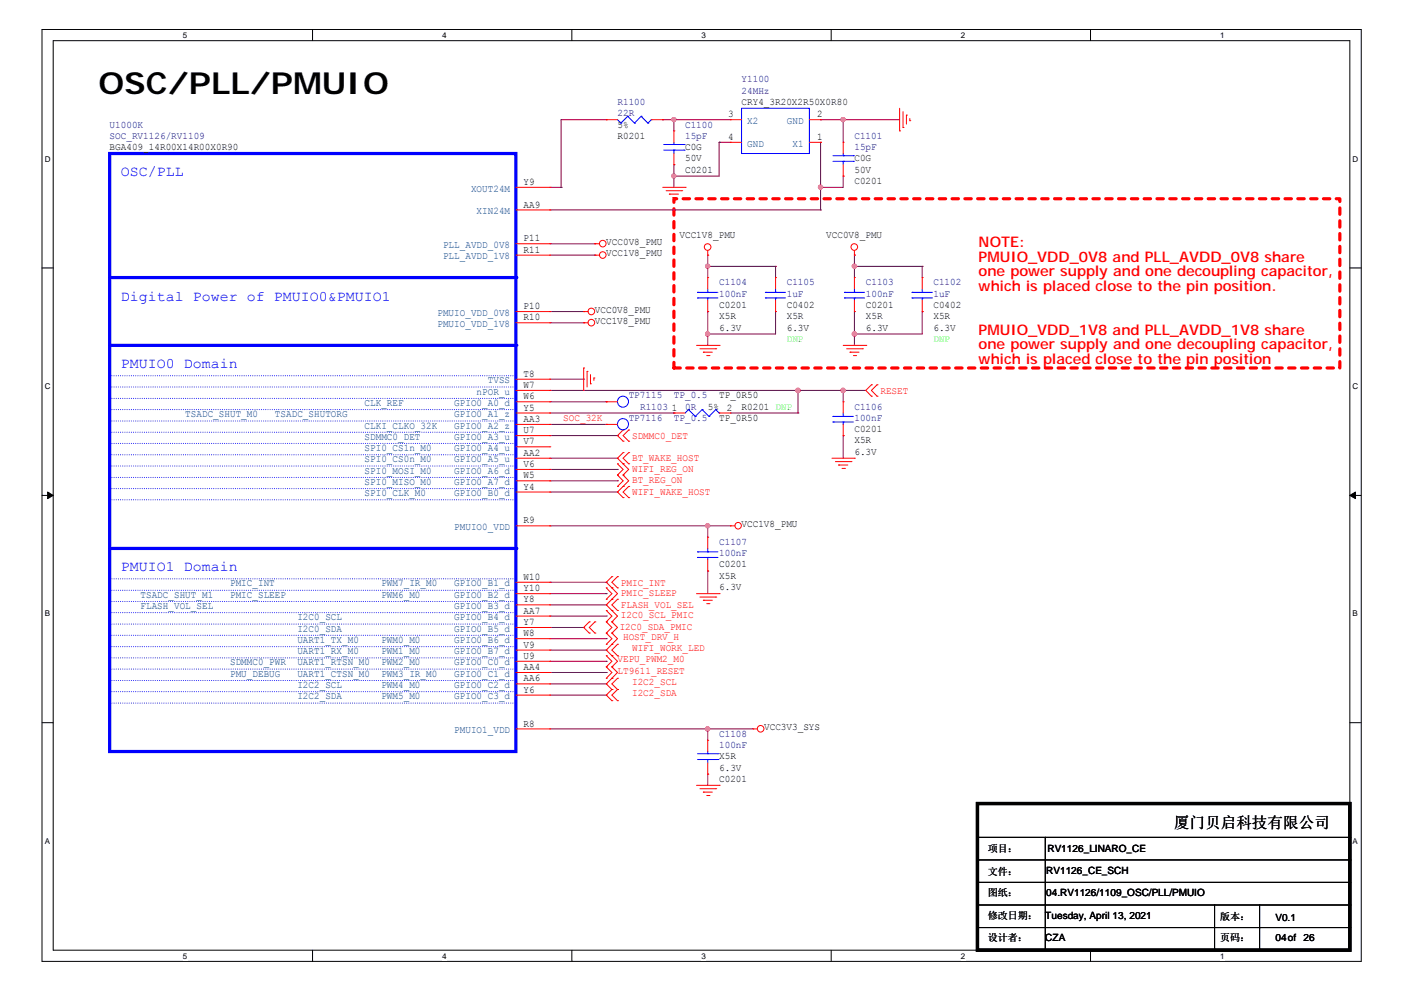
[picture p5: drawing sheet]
<svg xmlns="http://www.w3.org/2000/svg" width="297mm" height="210mm" viewBox="0 0 297 210" stroke-linecap="round" stroke-linejoin="round" font-family="sans-serif">
<path d="M8.9 6.2h279.1v197.2h-279.1zM11.3 8.6h274.3v192.5h-274.3z" fill="none" stroke="#000" stroke-width=".21"/>
<g fill="#fff">
<path d="M38.7 6.5h.9v1.9h-.9z"/>
<path d="M38.7 201.3h.9v1.9h-.9z"/>
</g>
<path d="M66.1 6.2v2.4M66.1 201.1v2.3" fill="none" stroke="#000" stroke-width=".21"/>
<g fill="#fff">
<path d="M93.6 6.5h.9v1.9h-.9z"/>
<path d="M93.6 201.3h.9v1.9h-.9z"/>
</g>
<path d="M121 6.2v2.4M121 201.1v2.3" fill="none" stroke="#000" stroke-width=".21"/>
<g fill="#fff">
<path d="M148.4 6.5h1v1.9h-1z"/>
<path d="M148.4 201.3h1v1.9h-1z"/>
</g>
<path d="M175.9 6.2v2.4M175.9 201.1v2.3" fill="none" stroke="#000" stroke-width=".21"/>
<g fill="#fff">
<path d="M203.3 6.5h.9v1.9h-.9z"/>
<path d="M203.3 201.3h.9v1.9h-.9z"/>
</g>
<path d="M230.7 6.2v2.4M230.7 201.1v2.3" fill="none" stroke="#000" stroke-width=".21"/>
<g fill="#fff">
<path d="M258.1 6.5h1v1.9h-1z"/>
<path d="M258.1 201.3h1v1.9h-1z"/>
<path d="M9.5 32.7h1.2v1.9h-1.2z"/>
<path d="M286.2 32.7h1.2v1.9h-1.2z"/>
<path d="M9.5 80.7h1.2v1.9h-1.2z"/>
<path d="M286.2 80.7h1.2v1.9h-1.2z"/>
</g>
<path d="M8.9 56.7h2.4M285.6 56.7h2.4" fill="none" stroke="#000" stroke-width=".21"/>
<g fill="#fff">
<path d="M9.5 128.9h1.1v1.9h-1.1z"/>
<path d="M286.2 128.9h1.1v1.9h-1.1z"/>
</g>
<path d="M8.9 104.8h2.4M285.6 104.8h2.4" fill="none" stroke="#000" stroke-width=".21"/>
<g fill="#000" stroke="#000" stroke-width=".21">
<path d="M10.1 104.1l1.2 .7-1.2 .7z" fill-rule="evenodd"/>
<path d="M285.6 104.8l1.2-.7v1.4z" fill-rule="evenodd"/>
</g>
<g fill="#fff">
<path d="M9.5 177h1.1v1.9h-1.1z"/>
<path d="M286.2 177h1.1v1.9h-1.1z"/>
</g>
<g fill="none" stroke="#000" stroke-width=".21">
<path d="M8.9 152.9h2.4M285.6 152.9h2.4M206.8 177.2h78.8M221.1 177.2v23.9M285.6 177.2h.1M206.8 186.7h78.8M206.8 191.5h78.8M206.8 196.3h78.8M206.8 182h78.8M257 191.5v9.6M266.5 191.5v9.6M285.6 186.7h.1"/>
<path d="M285.6 191.5h.1M285.6 196.3h.1M285.6 182h.1M221.1 201.1h.1M257 201.1h.1M266.5 201.1h.1"/>
</g>
<path d="M142.6 42.1h140.9v35.8h-140.9z" fill="none" stroke="#f00" stroke-width=".68" stroke-dasharray="1.4 1.4"/>
<g fill="none" stroke="#800040" stroke-width=".21">
<path d="M116.3 39.6h2.4M118.7 39.6h.1M128.3 25.3h.1M128.3 25.3h-9.6v14.3M140.2 25.3h.1M140.2 25.3h14.3M142.6 37.3h.1M142.6 25.3h.1M142.6 34.9h.1M142.6 25.3v2.4M142.6 34.9v4.7M152.1 30.1h.1"/>
<path d="M152.1 30.1v7.2h-9.5M152.1 30.1h2.4M173.6 25.3h.1M173.6 39.6h.1M173.6 30.1h.1M173.6 25.3h16.7M173.6 30.1v14.3M178.4 37.3h.1M178.4 25.3h.1M178.4 25.3v4.8M178.4 37.3v2.3h-4.8M116.3 44.4h57.3"/>
<path d="M116.3 51.6h9.6M116.3 54h9.6M125.9 51.6h.1M125.9 54h.1M149.7 54h.1M149.7 56.4h.1M149.7 54v4.7M149.7 56.4h14.4M164.1 56.4h.1M164.1 56.4v2.3M173.6 44.4h.1M180.8 54h.1"/>
<path d="M180.8 56.4h.1M180.8 56.4h14.3M180.8 54v4.7M195.1 56.4h.1M195.1 56.4v2.3M116.3 65.9h7.2M116.3 68.3h7.2M123.5 65.9h.1M123.5 68.3h.1M149.7 65.9h.1M149.7 70.7h.1M149.7 65.9v7.2"/>
<path d="M164.1 65.9h.1M164.1 65.9v4.8h-14.4M180.8 65.9h.1M180.8 70.7h.1M180.8 65.9v7.2M195.1 65.9h.1M195.1 65.9v4.8h-14.3M116.3 80.2h7.2M116.3 82.6h66.9M116.3 89.8h12M116.3 97h14.3M116.3 85h12"/>
<path d="M116.3 99.3h14.3M116.3 92.2h14.3M116.3 87.4h26.3M123.5 80.2h.1M128.3 89.8h.1M128.3 85h.1M130.6 97h.1M130.6 99.3h.1M130.6 92.2h.1M142.6 87.4h.1M154.5 87.4h14.3M168.8 82.6h.1"/>
<path d="M168.8 87.4h.1M168.8 82.6v4.8M178.4 82.6h.1M178.4 92.2h.1M178.4 82.6v2.4M178.4 92.2v4.8M116.3 111.3h38.2M116.3 101.7h14.3M116.3 104.1h14.3M130.6 101.7h.1M130.6 104.1h.1M149.7 111.3h.1"/>
<path d="M149.7 111.3v2.4M116.3 128h12M116.3 130.4h12M116.3 123.2h12M116.3 125.6h12M116.3 132.8h7.2M116.3 135.1h12M116.3 137.6h12M116.3 139.9h12M123.5 132.8h.1M128.3 128h.1M128.3 130.4h.1"/>
<path d="M128.3 123.2h.1M128.3 125.6h.1M128.3 135.1h.1M128.3 137.6h.1M128.3 139.9h.1M149.7 120.8h.1M149.7 120.8v4.8M116.3 154.2h43M116.3 144.7h12M116.3 147.1h12M116.3 142.3h12M128.3 144.7h.1"/>
<path d="M128.3 147.1h.1M128.3 142.3h.1M149.7 154.2h.1M149.7 154.2v2.4M149.7 163.8h.1M149.7 163.8v2.4"/>
</g>
<g fill="#f0f" stroke="#f0f" stroke-width=".21">
<circle cx="149.7" cy="56.3" r=".45"/>
<circle cx="149.7" cy="70.7" r=".46"/>
<circle cx="180.8" cy="56.3" r=".46"/>
<circle cx="180.8" cy="70.7" r=".47"/>
<circle cx="142.5" cy="37.2" r=".45"/>
<circle cx="142.5" cy="25.3" r=".45"/>
<circle cx="173.6" cy="39.6" r=".45"/>
<circle cx="178.4" cy="25.3" r=".45"/>
<circle cx="168.8" cy="82.6" r=".47"/>
<circle cx="149.7" cy="154.2" r=".46"/>
<circle cx="149.7" cy="111.2" r=".45"/>
<circle cx="178.4" cy="82.6" r=".46"/>
</g>
<g fill="none" stroke="#f00" stroke-width=".21">
<path d="M128.3 25.3h.1M128.3 25.3h2.3M137.8 25.3h2.4M140.2 25.3h.1M140.2 39.6h4.7M142.6 27.7h.1M142.6 34.9h.1M142.6 27.7v2.4M142.6 32.5v2.4M144.9 39.6h.1M190.3 27.7h.1M190.3 22.9v4.8"/>
<path d="M191.1 27h.1M191.1 23.6v3.4M191.8 24.4h.1M191.8 24.4v1.9M192.5 25.5h.1M192.5 25.1v.4M125.9 51.6h.1M125.9 54h.1M125.9 51.6h.9M125.9 54h.9M140.9 40.4h3.3M141.6 41.1h.1"/>
<path d="M141.6 41.1h2M142.3 41.8h.5M142.8 41.8h.1M144.2 40.4h.1M149.7 54h.1M149.7 53v1M180.8 54h.1M180.8 58.7h.1M180.8 53v1M180.8 58.7v2.4M195.1 58.7h.1M195.1 58.7v2.4"/>
<path d="M123.5 68.3h.1M123.5 65.9h.1M123.5 77.9h.1M123.5 68.3h.9M123.5 65.9h.9M123.5 77.9v4.7M124.2 78.6h.1M124.2 78.6v3.3M124.9 79.3v1.9M125.6 80h.1M125.6 80v.5M147.4 73.1h4.7"/>
<path d="M148.1 73.8h3.3M148.8 74.5h.1M148.8 74.5h1.9M149.5 75.2h.5M150 75.2h.1M151.4 73.8h.1M152.1 73.1h.1M178.4 73.1h4.8M179.1 73.8h3.4M179.8 74.5h.1M179.8 74.5h1.9M180.6 75.2h.4"/>
<path d="M180.8 65.9h.1M180.8 63.5v2.4M181 75.2h.1M182.5 73.8h.1M183.2 73.1h.1M195.1 65.9h.1M195.1 63.5v2.4M124.9 81.2h.1M128.3 85h.1M128.3 89.8h.1M128.3 85h2.3M128.3 89.8h2.3"/>
<path d="M130.6 98.1h.1M130.6 98.1l1.2 1.2-1.2 1.2M131.8 98.1h.1M131.8 95.8h.1M131.8 91h.1M131.8 93.4h.1M131.8 95.8l-1.2 1.2 2.4 2.3-1.2 1.2M131.8 91l-1.2 1.2 1.2 1.2M133 98.1h.1M133 95.8h.1M133 93.4h.1M133 91h.1"/>
<path d="M133 95.8l-1.2 1.2 1.2 1.1M133 91l-1.2 1.2 1.2 1.2M142.6 87.4h.1M142.6 87.4h2.3M152.1 87.4h2.4M154.5 87.4h.1M176 97h4.8M176.7 97.7h3.3M177.4 98.4h.1M177.4 98.4h2M178.1 99.1h.5M178.4 92.2h.1"/>
<path d="M178.4 85h.1M178.4 85v2.4M178.4 89.8v2.4M178.6 99.1h.1M180 97.7h.1M180.8 97h.1M184.4 81.4h.1M184.4 83.8h.1M184.4 81.4l-1.2 1.2 1.2 1.2M185.5 83.8h.1M185.5 81.4h.1M185.5 81.4l-1.1 1.2 1.1 1.2"/>
<path d="M130.6 100.5h.1M130.6 102.9h.1M130.6 100.5l1.2 1.2-1.2 1.2M131.8 100.5h.1M131.8 102.9h.1M131.8 105.3h.1M131.8 100.5l1.2 1.2-2.4 2.4 1.2 1.2M133 105.3h.1M133 102.9h.1M133 102.9l-1.2 1.2 1.2 1.2M149.7 113.7h.1M149.7 113.7v2.3"/>
<path d="M149.7 118.4v2.4M154.5 111.3h.1M154.5 111.3h1M124.7 131.6h.1M124.7 134h.1M124.7 131.6l-1.2 1.2 1.2 1.2M125.9 134h.1M125.9 131.6h.1M125.9 131.6l-1.2 1.2 1.2 1.2M128.3 126.8h.1M128.3 124.4h.1M128.3 134h.1"/>
<path d="M128.3 131.6h.1M128.3 129.2h.1M128.3 136.3h.1M128.3 138.7h.1M128.3 124.4l1.2 1.2-1.2 1.2M128.3 131.6l1.2 1.2-1.2 1.2M128.3 129.2l1.2 1.2-1.2 1.2M128.3 134l1.2 1.1-1.2 1.2M128.3 138.7l1.2 1.2-1.2 1.2M129.5 126.8h.1M129.5 129.2h.1M129.5 122h.1"/>
<path d="M129.5 124.4h.1M129.5 134h.1M129.5 131.6h.1M129.5 136.3h.1M129.5 138.7h.1M129.5 124.4l1.1 1.2-2.3 2.4 2.3 2.4-1.1 1.2M129.5 122l-1.2 1.2 1.2 1.2M129.5 136.3l-1.2 1.3 2.3 2.3-1.1 1.2M129.5 131.6l1.1 1.2-1.1 1.2M129.5 134l1.1 1.1-1.1 1.2M130.6 129.2h.1M130.6 126.8h.1"/>
<path d="M130.6 124.4h.1M130.6 122h.1M130.6 136.3h.1M130.6 138.7h.1M130.6 126.8l-1.1 1.2 1.1 1.2M130.6 122l-1.1 1.2 1.1 1.2M130.6 136.3l-1.1 1.3 1.1 1.1M147.4 125.6h4.7M148.1 126.3h3.3M148.8 127h.1M148.8 127h1.9M149.5 127.7h.5"/>
<path d="M149.7 120.8h.1M150 127.7h.1M151.4 126.3h.1M152.1 125.6h.1M128.3 143.5h.1M128.3 141.1h.1M128.3 141.1l1.2 1.2-1.2 1.2M129.5 148.3h.1M129.5 145.9h.1M129.5 143.5h.1M129.5 141.1h.1M129.5 145.9l-1.2 1.2 1.2 1.2"/>
<path d="M129.5 143.5l-1.2 1.2 1.2 1.2M129.5 141.1l1.1 1.2-1.1 1.2M130.6 145.9h.1M130.6 148.3h.1M130.6 143.5h.1M130.6 145.9l-1.1 1.2 1.1 1.2M130.6 143.5l-1.1 1.2 1.1 1.2M149.7 156.6h.1M149.7 156.6v2.4M159.3 154.2h.1M159.3 154.2h.9M147.4 166.2h4.7"/>
<path d="M148.1 166.9h3.3M148.8 167.6h.1M148.8 167.6h1.9M149.5 168.3h.5M149.7 163.8h.1M149.7 161.4v2.4M150 168.3h.1M151.4 166.9h.1M152.1 166.2h.1"/>
<circle cx="127.5" cy="54" r=".7"/>
<circle cx="127.5" cy="51.5" r=".7"/>
<circle cx="149.7" cy="52.3" r=".7"/>
<circle cx="180.7" cy="52.3" r=".7"/>
<circle cx="125.1" cy="68.3" r=".7"/>
<circle cx="125.1" cy="65.9" r=".7"/>
<circle cx="156.2" cy="111.2" r=".68"/>
<circle cx="160.9" cy="154.2" r=".7"/>
</g>
<path d="M206.8 170h78.8v31.1h-78.8z" fill="none" stroke="#000" stroke-width=".68"/>
<g fill="none" stroke="#00f" stroke-width=".21">
<path d="M130.6 25.3l.8 .7M131.4 26h.1M132.8 24.6h.1M132.8 24.6l-1.4 1.4M132.8 24.6l1.4 1.4M134.2 26h.1M135.6 24.6h.1M135.6 24.6l-1.4 1.4M135.6 24.6l1.5 1.4M137.1 26h.1M137.8 25.3h.1M137.8 25.3l-.7 .7"/>
<path d="M140.4 31.8h4.3M140.4 30.6h4.3M142.6 30.6h.1M142.6 31.8h.1M142.6 30.1v.5M142.6 31.8v.7M144.7 31.8h.1M144.7 30.6h.1M178.6 61.9h.1M178.6 63h.1M178.6 61.9h4.3M178.6 63h4.3"/>
<path d="M180.8 63h.1M180.8 61.9h.1M180.8 61.1v.8M180.8 63v.5M193 61.9h.1M193 63h.1M193 61.9h4.3M193 63h4.3M195.1 63h.1M195.1 61.9h.1M195.1 61.1v.8M195.1 63v.5"/>
<path d="M145.7 86.7h.1M145.7 86.7l-.8 .7M145.7 86.7l1.4 1.4M147.1 88.1h.1M148.5 86.7h.1M148.5 86.7l-1.4 1.4M148.5 86.7l1.5 1.4M150 88.1h.1M151.4 86.7h.1M151.4 86.7l-1.4 1.4M151.4 86.7l.7 .7M152.1 87.4h.1"/>
<path d="M176.2 88.1h.1M176.2 89.3h.1M176.2 88.1h4.4M176.2 89.3h4.4M178.4 89.3h.1M178.4 88.1h.1M178.4 87.4v.7M178.4 89.3v.5M147.6 116.8h.1M147.6 118h.1M147.6 116.8h4.3M147.6 118h4.3"/>
<path d="M149.7 118h.1M149.7 116.8h.1M149.7 116v.8M149.7 118v.4M147.6 159.5h4.3M149.7 159.5h.1M149.7 159v.5M151.9 159.5h.1M147.6 160.7h4.3M149.7 160.7h.1M149.7 160.7v.7M151.9 160.7h.1"/>
<circle cx="131.8" cy="89.8" r="1.18"/>
<circle cx="131.8" cy="85" r="1.17"/>
</g>
<path d="M23.2 32.5h85.9v126.5h-85.9zM23.2 58.7h85.9" fill="none" stroke="#00f" stroke-width=".68"/>
<circle cx="109.1" cy="58.7" r=".34" fill="#00f"/>
<path d="M23.2 73.1h85.9" fill="none" stroke="#00f" stroke-width=".68"/>
<circle cx="109.1" cy="73.1" r=".34" fill="#00f"/>
<path d="M23.2 116h85.9" fill="none" stroke="#00f" stroke-width=".68"/>
<circle cx="109.1" cy="116" r=".34" fill="#00f"/>
<g fill="none" stroke="#00f" stroke-width=".21" stroke-dasharray="0 .4">
<path d="M23.2 79.5h85.9M109.1 79.5h.1M23.2 84.3h85.9M23.2 86.7h85.9M23.2 81.9h85.9M23.2 93.8h85.9M23.2 89.1h85.9M23.2 96.2h85.9M23.2 91.5h85.9M23.2 98.6h85.9M109.1 84.3h.1M109.1 86.7h.1"/>
<path d="M109.1 81.9h.1M109.1 93.8h.1M109.1 89.1h.1M109.1 96.2h.1M109.1 91.5h.1M109.1 98.6h.1M23.2 103.4h85.9M23.2 105.8h85.9M23.2 101h85.9M109.1 103.4h.1M109.1 105.8h.1M109.1 101h.1"/>
<path d="M23.2 122.5h85.9M23.2 124.9h85.9M23.2 127.3h85.9M23.2 129.6h85.9M23.2 136.8h85.9M23.2 132.1h85.9M23.2 139.2h85.9M23.2 134.4h85.9M109.1 122.5h.1M109.1 124.9h.1M109.1 127.3h.1M109.1 129.6h.1"/>
<path d="M109.1 136.8h.1M109.1 132.1h.1M109.1 139.2h.1M109.1 134.4h.1M23.2 146.4h85.9M23.2 141.6h85.9M23.2 148.8h85.9M23.2 144h85.9M109.1 146.4h.1M109.1 141.6h.1M109.1 148.8h.1M109.1 144h.1"/>
</g>
<g fill="none" stroke="#f00" stroke-width=".21">
<path d="M109.1 39.6h7.2M116.3 39.6h.1M154.5 25.3h.1M154.5 30.1h.1M154.5 30.1h2.4M154.5 25.3h2.4M171.2 30.1h2.4M171.2 25.3h2.4M173.6 30.1h.1M173.6 25.3h.1M178.4 30.1h.1M178.4 37.3h.1"/>
<path d="M178.4 30.1v2.4M178.4 34.9v2.4M109.1 44.4h7.2M109.1 51.6h7.2M109.1 54h7.2M116.3 44.4h.1M116.3 51.6h.1M116.3 54h.1M149.7 58.7h.1M149.7 58.7v2.4M164.1 58.7h.1M164.1 58.7v2.4"/>
<path d="M109.1 65.9h7.2M109.1 68.3h7.2M116.3 65.9h.1M116.3 68.3h.1M149.7 65.9h.1M149.7 63.5v2.4M164.1 65.9h.1M164.1 63.5v2.4M109.1 80.2h7.2M109.1 82.6h7.2M109.1 85h7.2M109.1 87.4h7.2"/>
<path d="M109.1 89.8h7.2M109.1 92.2h7.2M109.1 94.5h7.2M109.1 97h7.2M109.1 99.3h7.2M116.3 80.2h.1M116.3 82.6h.1M116.3 85h.1M116.3 87.4h.1M116.3 89.8h.1M116.3 92.2h.1M116.3 94.5h.1"/>
<path d="M116.3 97h.1M116.3 99.3h.1M109.1 101.7h7.2M109.1 104.1h7.2M109.1 111.3h7.2M116.3 101.7h.1M116.3 104.1h.1M116.3 111.3h.1M109.1 135.1h7.2M109.1 137.6h7.2M109.1 123.2h7.2M109.1 125.6h7.2"/>
<path d="M109.1 139.9h7.2M109.1 128h7.2M109.1 132.8h7.2M109.1 130.4h7.2M116.3 135.1h.1M116.3 137.6h.1M116.3 123.2h.1M116.3 125.6h.1M116.3 139.9h.1M116.3 128h.1M116.3 132.8h.1M116.3 130.4h.1"/>
<path d="M109.1 147.1h7.2M109.1 154.2h7.2M109.1 144.7h7.2M109.1 142.3h7.2M116.3 147.1h.1M116.3 154.2h.1M116.3 144.7h.1M116.3 142.3h.1"/>
</g>
<g fill="none" stroke="#00f" stroke-width=".21">
<path d="M156.9 22.9h14.3v9.6h-14.3zM176.2 34.1h4.4M176.2 32.9h4.4M178.4 32.9h.1M178.4 34.1h.1M178.4 32.5v.4M178.4 34.1v.8M180.6 34.1h.1M180.6 32.9h.1M147.6 61.9h.1M147.6 63h.1M147.6 61.9h4.3"/>
<path d="M147.6 63h4.3M149.7 63h.1M149.7 61.9h.1M149.7 61.1v.8M149.7 63v.5M161.9 61.9h.1M161.9 63h.1M161.9 61.9h4.3M161.9 63h4.3M164.1 63h.1M164.1 61.9h.1M164.1 61.1v.8"/>
<path d="M164.1 63v.5"/>
</g>
<g fill="#f0f" stroke="#f0f" stroke-width=".21">
<circle cx="149.7" cy="56.3" r=".45"/>
<circle cx="149.7" cy="70.7" r=".46"/>
<circle cx="180.8" cy="56.3" r=".46"/>
<circle cx="180.8" cy="70.7" r=".47"/>
<circle cx="142.5" cy="37.2" r=".45"/>
<circle cx="142.5" cy="25.3" r=".45"/>
<circle cx="173.6" cy="39.6" r=".45"/>
<circle cx="178.4" cy="25.3" r=".45"/>
<circle cx="168.8" cy="82.6" r=".47"/>
<circle cx="149.7" cy="154.2" r=".46"/>
<circle cx="149.7" cy="111.2" r=".45"/>
<circle cx="178.4" cy="82.6" r=".46"/>
</g>
<text font-size="6.4" x="20.8" y="19.9">OSC/PLL/PMUIO</text>
<text font-size="3.3" x="248.4" y="175.1">厦门贝启科技有限公司</text>
<g font-size="3.1" fill="#00f">
<text x="25.6" y="37.3">OSC/PLL</text>
<text x="25.6" y="63.6">Digital Power of PMUIO0&amp;PMUIO1</text>
<text x="25.6" y="77.9">PMUIO0 Domain</text>
<text x="25.6" y="120.9">PMUIO1 Domain</text>
</g>
<g font-size="3.1" fill="#f00">
<text x="207.1" y="52.3">NOTE:</text>
<text x="207.1" y="55.4">PMUIO_VDD_0V8 and PLL_AVDD_0V8 share</text>
<text x="207.1" y="58.5">one power supply and one decoupling capacitor,</text>
<text x="207.1" y="61.6">which is placed close to the pin position.</text>
<text x="207.1" y="70.8">PMUIO_VDD_1V8 and PLL_AVDD_1V8 share</text>
<text x="207.1" y="73.9">one power supply and one decoupling capacitor,</text>
<text x="207.1" y="77">which is placed close to the pin position</text>
</g>
<g font-size="2.2">
<text x="154.1" y="24.8">3</text>
<text x="154.1" y="29.6">4</text>
<text x="172.9" y="29.6">1</text>
<text x="172.9" y="24.8">2</text>
<text x="110.8" y="39.1">Y9</text>
<text x="110.8" y="43.9">AA9</text>
<text x="110.8" y="51.1">P11</text>
<text x="110.8" y="53.5">R11</text>
<text x="110.8" y="65.4">P10</text>
<text x="110.8" y="67.8">R10</text>
<text x="110.8" y="79.7">T8</text>
<text x="110.8" y="82.1">W7</text>
<text x="110.8" y="84.5">W6</text>
<text x="110.8" y="86.9">Y5</text>
<text x="110.8" y="89.3">AA3</text>
<text x="142.1" y="86.9">1</text>
<text x="153.8" y="86.9">2</text>
<text x="110.8" y="91.7">U7</text>
<text x="110.8" y="94">V7</text>
<text x="110.8" y="96.4">AA2</text>
<text x="110.8" y="101.2">W5</text>
<text x="110.8" y="98.8">V6</text>
<text x="110.8" y="103.6">Y4</text>
<text x="110.8" y="110.8">R9</text>
<text x="110.8" y="122.7">W10</text>
<text x="110.8" y="125.1">Y10</text>
<text x="110.8" y="127.5">Y8</text>
<text x="110.8" y="129.9">AA7</text>
<text x="110.8" y="134.6">W8</text>
<text x="110.8" y="137">V9</text>
<text x="110.8" y="132.3">Y7</text>
<text x="110.8" y="139.4">U9</text>
<text x="110.8" y="141.8">AA4</text>
<text x="110.8" y="146.6">Y6</text>
<text x="110.8" y="144.2">AA6</text>
<text x="110.8" y="153.7">R8</text>
</g>
<g font-size="2.2" fill="#004080">
<text x="158.1" y="26.2">X2</text>
<text x="166.5" y="26.2">GND</text>
<text x="158.1" y="31">GND</text>
<text x="167.7" y="31">X1</text>
<text x="99.7" y="40.5">XOUT24M</text>
<text x="100.8" y="45.3">XIN24M</text>
<text x="93.7" y="52.5">PLL_AVDD_0V8</text>
<text x="93.7" y="54.9">PLL_AVDD_1V8</text>
<text x="92.5" y="66.8">PMUIO_VDD_0V8</text>
<text x="92.5" y="69.2">PMUIO_VDD_1V8</text>
<text x="100.8" y="83.5">nPOR_u</text>
<text x="103.2" y="81.1">TVSS</text>
<text x="39.2" y="88.3">TSADC_SHUT_M0</text>
<text x="58.2" y="88.3">TSADC_SHUTORG</text>
<text x="77.1" y="85.9">CLK_REF</text>
<text x="96.1" y="88.3">GPIO0_A1_z</text>
<text x="96.1" y="85.9">GPIO0_A0_d</text>
<text x="77.1" y="90.7">CLKI_CLKO_32K</text>
<text x="77.1" y="93.1">SDMMC0_DET</text>
<text x="77.1" y="95.4">SPI0_CS1n_M0</text>
<text x="96.1" y="90.7">GPIO0_A2_z</text>
<text x="96.1" y="93.1">GPIO0_A3_u</text>
<text x="96.1" y="95.4">GPIO0_A4_u</text>
<text x="77.1" y="97.8">SPI0_CS0n_M0</text>
<text x="77.1" y="100.2">SPI0_MOSI_M0</text>
<text x="96.1" y="97.8">GPIO0_A5_u</text>
<text x="96.1" y="100.2">GPIO0_A6_d</text>
<text x="77.1" y="102.6">SPI0_MISO_M0</text>
<text x="77.1" y="105">SPI0_CLK_M0</text>
<text x="96.1" y="102.6">GPIO0_A7_d</text>
<text x="96.1" y="105">GPIO0_B0_d</text>
<text x="96.1" y="112.2">PMUIO0_VDD</text>
<text x="48.7" y="124.1">PMIC_INT</text>
<text x="80.7" y="124.1">PWM7_IR_M0</text>
<text x="96.1" y="124.1">GPIO0_B1_d</text>
<text x="29.7" y="126.5">TSADC_SHUT_M1</text>
<text x="29.7" y="128.9">FLASH_VOL_SEL</text>
<text x="48.7" y="126.5">PMIC_SLEEP</text>
<text x="62.9" y="131.2">I2C0_SCL</text>
<text x="80.7" y="126.5">PWM6_M0</text>
<text x="96.1" y="131.2">GPIO0_B4_d</text>
<text x="96.1" y="126.5">GPIO0_B2_d</text>
<text x="96.1" y="128.9">GPIO0_B3_d</text>
<text x="62.9" y="136">UART1_TX_M0</text>
<text x="62.9" y="133.7">I2C0_SDA</text>
<text x="80.7" y="136">PWM0_M0</text>
<text x="96.1" y="136">GPIO0_B6_d</text>
<text x="96.1" y="133.7">GPIO0_B5_d</text>
<text x="48.7" y="140.8">SDMMC0_PWR</text>
<text x="48.7" y="143.2">PMU_DEBUG</text>
<text x="62.9" y="138.4">UART1_RX_M0</text>
<text x="62.9" y="140.8">UART1_RTSN_M0</text>
<text x="62.9" y="143.2">UART1_CTSN_M0</text>
<text x="80.7" y="140.8">PWM2_M0</text>
<text x="80.7" y="143.2">PWM3_IR_M0</text>
<text x="80.7" y="138.4">PWM1_M0</text>
<text x="96.1" y="138.4">GPIO0_B7_d</text>
<text x="96.1" y="140.8">GPIO0_C0_d</text>
<text x="96.1" y="143.2">GPIO0_C1_d</text>
<text x="62.9" y="148">I2C2_SDA</text>
<text x="62.9" y="145.6">I2C2_SCL</text>
<text x="80.7" y="148">PWM5_M0</text>
<text x="80.7" y="145.6">PWM4_M0</text>
<text x="96.1" y="148">GPIO0_C3_d</text>
<text x="96.1" y="145.6">GPIO0_C2_d</text>
<text x="96.1" y="155.1">PMUIO1_VDD</text>
</g>
<g font-size="2.1" fill="#000080">
<text x="156.9" y="17.4">Y1100</text>
<text x="130.6" y="22.2">R1100</text>
<text x="156.9" y="19.8">24MHz</text>
<text x="23.2" y="27">U1000K</text>
<text x="23.2" y="29.4">SOC_RV1126/RV1109</text>
<text x="130.6" y="24.6">22R</text>
<text x="144.9" y="27">C1100</text>
<text x="144.9" y="29.4">15pF</text>
<text x="180.8" y="29.4">C1101</text>
<text x="180.8" y="31.8">15pF</text>
<text x="152.1" y="60.4">C1104</text>
<text x="152.1" y="62.8">100nF</text>
<text x="166.5" y="60.4">C1105</text>
<text x="166.5" y="62.8">1uF</text>
<text x="183.2" y="60.4">C1103</text>
<text x="183.2" y="62.8">100nF</text>
<text x="197.5" y="60.4">C1102</text>
<text x="197.5" y="62.8">1uF</text>
<text x="133" y="84.3">TP7115</text>
<text x="133" y="89">TP7116</text>
<text x="135.4" y="86.7">R1103</text>
<text x="142.6" y="84.3">TP_0.5</text>
<text x="142.6" y="89">TP_0.5</text>
<text x="144.9" y="86.7">0R</text>
<text x="180.8" y="86.7">C1106</text>
<text x="180.8" y="89">100nF</text>
<text x="152.1" y="115.3">C1107</text>
<text x="152.1" y="117.7">100nF</text>
<text x="152.1" y="155.9">C1108</text>
<text x="152.1" y="158.3">100nF</text>
</g>
<g font-size="2.1">
<text x="156.9" y="22.2">CRY4_3R20X2R50X0R80</text>
<text x="130.6" y="29.4">R0201</text>
<text x="130.6" y="27">5%</text>
<text x="23.2" y="31.8">BGA409_14R00X14R00X0R90</text>
<text x="144.9" y="31.8">C0G</text>
<text x="144.9" y="34.1">50V</text>
<text x="180.8" y="34.1">C0G</text>
<text x="144.9" y="36.5">C0201</text>
<text x="180.8" y="38.9">C0201</text>
<text x="180.8" y="36.5">50V</text>
<text x="128.3" y="51.8">VCC0V8_PMU</text>
<text x="143.8" y="50.4">VCC1V8_PMU</text>
<text x="174.8" y="50.4">VCC0V8_PMU</text>
<text x="128.3" y="54.2">VCC1V8_PMU</text>
<text x="152.1" y="65.2">C0201</text>
<text x="166.5" y="65.2">C0402</text>
<text x="183.2" y="65.2">C0201</text>
<text x="197.5" y="65.2">C0402</text>
<text x="125.9" y="68.5">VCC1V8_PMU</text>
<text x="125.9" y="66.1">VCC0V8_PMU</text>
<text x="152.1" y="67.6">X5R</text>
<text x="152.1" y="69.9">6.3V</text>
<text x="166.5" y="67.6">X5R</text>
<text x="166.5" y="69.9">6.3V</text>
<text x="183.2" y="67.6">X5R</text>
<text x="183.2" y="69.9">6.3V</text>
<text x="197.5" y="67.6">X5R</text>
<text x="197.5" y="69.9">6.3V</text>
<text x="149.7" y="86.7">5%</text>
<text x="152.1" y="84.3">TP_0R50</text>
<text x="152.1" y="89">TP_0R50</text>
<text x="156.9" y="86.7">R0201 DNP</text>
<text x="180.8" y="91.5">C0201</text>
<text x="180.8" y="93.8">X5R</text>
<text x="180.8" y="96.2">6.3V</text>
<text x="156.9" y="111.5">VCC1V8_PMU</text>
<text x="152.1" y="120.1">C0201</text>
<text x="152.1" y="122.5">X5R</text>
<text x="152.1" y="124.9">6.3V</text>
<text x="161.7" y="154.5">VCC3V3_SYS</text>
<text x="152.1" y="160.7">X5R</text>
<text x="152.1" y="165.5">C0201</text>
<text x="152.1" y="163.1">6.3V</text>
<text x="209" y="185.1">文件：</text>
<text x="209" y="180.3">项目：</text>
<text x="221.4" y="184.8">RV1126_CE_SCH</text>
<text x="221.6" y="180.3">RV1126_LINARO_CE</text>
<text x="209" y="189.6">图纸：</text>
<text x="221.4" y="189.6">04.RV1126/1109_OSC/PLL/PMUIO</text>
<text x="209" y="194.4">修改日期：</text>
<text x="221.1" y="194.4">Tuesday, April 13, 2021</text>
<text x="258.1" y="194.6">版本：</text>
<text x="269.8" y="194.9">V0.1</text>
<text x="209" y="199.2">设计者：</text>
<text x="221.1" y="199.2">CZA</text>
<text x="258.1" y="199.2">页码：</text>
<text x="269.8" y="199.2">04of</text>
<text x="275.8" y="199.2">26</text>
</g>
<g font-size="2.1" fill="#0f0">
<text x="166.5" y="72.3">DNP</text>
<text x="197.5" y="72.3">DNP</text>
</g>
<g font-size="2.1" fill="#f00">
<text x="186.3" y="83.3">RESET</text>
<text x="119.2" y="89.1">SOC_32K</text>
<text x="133.7" y="92.9">SDMMC0_DET</text>
<text x="133.7" y="99.8">WIFI_REG_ON</text>
<text x="133.7" y="97.6">BT_WAKE_HOST</text>
<text x="133.7" y="102.2">BT_REG_ON</text>
<text x="133.7" y="104.8">WIFI_WAKE_HOST</text>
<text x="131.4" y="123.9">PMIC_INT</text>
<text x="131.4" y="128.7">FLASH_VOL_SEL</text>
<text x="131.4" y="126">PMIC_SLEEP</text>
<text x="131.4" y="130.8">I2C0_SCL_PMIC</text>
<text x="131.1" y="133.2">I2C0_SDA_PMIC</text>
<text x="131.8" y="135.4">HOST_DRV_H</text>
<text x="133.7" y="137.8">WIFI_WORK_LED</text>
<text x="130.6" y="142.6">LT9611_RESET</text>
<text x="130.6" y="140.1">VEPU_PWM2_M0</text>
<text x="133.7" y="147.3">I2C2_SDA</text>
<text x="133.7" y="144.9">I2C2_SCL</text>
</g>
<g font-size="1.7">
<text x="38.7" y="8">5</text>
<text x="93.6" y="8">4</text>
<text x="148.4" y="8">3</text>
<text x="203.3" y="8">2</text>
<text x="258.1" y="8">1</text>
<text x="9.5" y="34.2">D</text>
<text x="286.2" y="34.2">D</text>
<text x="9.5" y="82.3">C</text>
<text x="286.2" y="82.3">C</text>
<text x="9.5" y="130.4">B</text>
<text x="286.2" y="130.4">B</text>
<text x="9.5" y="178.5">A</text>
<text x="286.2" y="178.5">A</text>
<text x="38.7" y="202.8">5</text>
<text x="93.6" y="202.8">4</text>
<text x="148.4" y="202.8">3</text>
<text x="203.3" y="202.8">2</text>
<text x="258.1" y="202.8">1</text>
</g>
</svg>
